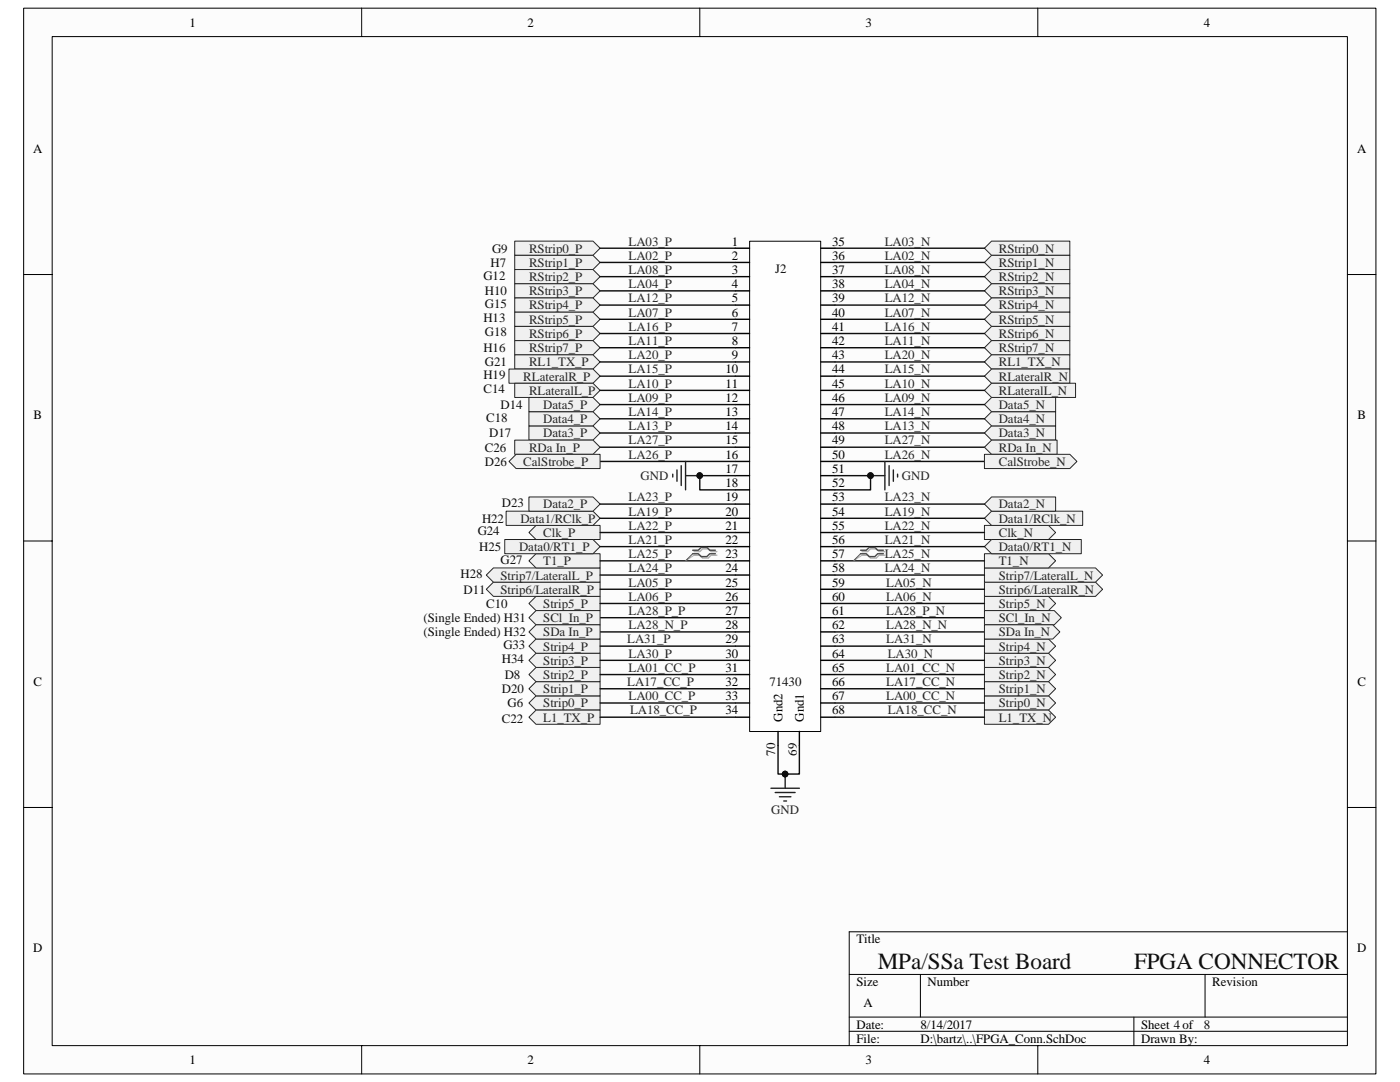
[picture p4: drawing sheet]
<svg xmlns="http://www.w3.org/2000/svg" width="279mm" height="216mm" viewBox="0 0 279 216" stroke-linecap="round" stroke-linejoin="round" font-family="sans-serif">
<path d="M4.7 1.7h269.9v212.6h-269.9z" fill="#fcfcfc"/>
<path d="M4.7 1.6h269.9v212.7h-269.9z" fill="none" stroke="#000" stroke-width=".2"/>
<path d="M10.4 7.3h258.5v201.3h-258.5z" fill="#fcfcfc"/>
<g fill="none" stroke="#000" stroke-width=".2">
<path d="M10.4 7.3h258.5v201.3h-258.5zM72.2 1.6v5.7M139.7 1.6v5.7M207.1 1.6v5.7M4.7 54.8h5.7M268.9 54.8h5.7M4.7 107.9h5.7M268.9 107.9h5.7M4.7 161.1h5.7M268.9 161.1h5.7M169.5 194.4h99.4M183.7 194.4v8.5"/>
<path d="M240.5 194.4v8.5M268.9 185.9h-99.4v22.7M72.2 208.6v5.7M139.7 208.6v5.7M169.5 202.9h99.4M169.5 205.8h99.4M207.1 208.6v5.7M226.3 202.9v5.7"/>
</g>
<g fill="#f0f0f0" stroke="#262626" stroke-width=".2">
<path d="M107 138.9h12.8v2.8h-12.8l-1.4-1.4z" fill-rule="evenodd"/>
<path d="M196.5 138.9h12.8l1.4 1.4-1.4 1.4h-12.8z" fill-rule="evenodd"/>
<path d="M107 136h12.8v2.9h-12.8l-1.4-1.5z" fill-rule="evenodd"/>
<path d="M196.5 136h12.8l1.4 1.4-1.4 1.5h-12.8z" fill-rule="evenodd"/>
<path d="M105.6 134.6l1.4-1.4h12.8v2.8h-12.8z" fill-rule="evenodd"/>
<path d="M196.5 133.2h12.8l1.4 1.4-1.4 1.4h-12.8z" fill-rule="evenodd"/>
<path d="M105.6 131.8l1.4-1.5h12.8v2.9h-12.8z" fill-rule="evenodd"/>
<path d="M196.5 130.3h12.8l1.4 1.5-1.4 1.4h-12.8z" fill-rule="evenodd"/>
<path d="M105.6 128.9l1.4-1.4h12.8v2.8h-12.8z" fill-rule="evenodd"/>
<path d="M196.5 127.5h12.8l1.4 1.4-1.4 1.4h-12.8z" fill-rule="evenodd"/>
<path d="M105.6 120.4l1.4-1.4h12.8v2.8h-12.8z" fill-rule="evenodd"/>
<path d="M196.5 119h12.8l1.4 1.4-1.4 1.4h-12.8z" fill-rule="evenodd"/>
<path d="M107 141.7h12.8v2.8h-12.8l-1.4-1.4z" fill-rule="evenodd"/>
<path d="M196.5 141.7h12.8l1.4 1.4-1.4 1.4h-12.8z" fill-rule="evenodd"/>
<path d="M97 117.6l1.5-1.4h21.3v2.8h-21.3z" fill-rule="evenodd"/>
<path d="M196.5 116.2h22.1l1.4 1.4-1.4 1.4h-22.1z" fill-rule="evenodd"/>
<path d="M97 114.7l1.5-1.4h21.3v2.9h-21.3z" fill-rule="evenodd"/>
<path d="M196.5 113.3h22.1l1.4 1.4-1.4 1.5h-22.1z" fill-rule="evenodd"/>
<path d="M105.6 106.3l1.4-1.5h12.8v2.9h-12.8z" fill-rule="evenodd"/>
<path d="M196.5 104.8h12.8l1.4 1.5-1.4 1.4h-12.8z" fill-rule="evenodd"/>
<path d="M105.6 111.9l1.4-1.4h12.8v2.8h-12.8z" fill-rule="evenodd"/>
<path d="M196.5 110.5h12.8l1.4 1.4-1.4 1.4h-12.8z" fill-rule="evenodd"/>
<path d="M102.7 48.1h15.6l1.5 1.4-1.5 1.4h-15.6z" fill-rule="evenodd"/>
<path d="M196.5 49.5l1.4-1.4h15.6v2.8h-15.6z" fill-rule="evenodd"/>
<path d="M102.7 50.9h15.6l1.5 1.5-1.5 1.4h-15.6z" fill-rule="evenodd"/>
<path d="M196.5 52.4l1.4-1.5h15.6v2.9h-15.6z" fill-rule="evenodd"/>
<path d="M102.7 53.8h15.6l1.5 1.4-1.5 1.4h-15.6z" fill-rule="evenodd"/>
<path d="M196.5 55.2l1.4-1.4h15.6v2.8h-15.6z" fill-rule="evenodd"/>
<path d="M102.7 56.6h15.6l1.5 1.4-1.5 1.5h-15.6z" fill-rule="evenodd"/>
<path d="M196.5 58l1.4-1.4h15.6v2.9h-15.6z" fill-rule="evenodd"/>
<path d="M102.7 59.5h15.6l1.5 1.4-1.5 1.4h-15.6z" fill-rule="evenodd"/>
<path d="M196.5 60.9l1.4-1.4h15.6v2.8h-15.6z" fill-rule="evenodd"/>
<path d="M102.7 62.3h15.6l1.5 1.4-1.5 1.4h-15.6z" fill-rule="evenodd"/>
<path d="M197.9 62.3h15.6v2.8h-15.6l-1.4-1.4z" fill-rule="evenodd"/>
<path d="M102.7 65.1h15.6l1.5 1.4-1.5 1.5h-15.6z" fill-rule="evenodd"/>
<path d="M196.5 66.5l1.4-1.4h15.6v2.9h-15.6z" fill-rule="evenodd"/>
<path d="M102.7 68h15.6l1.5 1.4-1.5 1.4h-15.6z" fill-rule="evenodd"/>
<path d="M196.5 69.4l1.4-1.4h15.6v2.8h-15.6z" fill-rule="evenodd"/>
<path d="M102.7 70.8h15.6l1.5 1.4-1.5 1.4h-15.6z" fill-rule="evenodd"/>
<path d="M196.5 72.2l1.4-1.4h15.6v2.8h-15.6z" fill-rule="evenodd"/>
<path d="M101.6 73.6h16.7l1.5 1.5-1.5 1.4h-16.7z" fill-rule="evenodd"/>
<path d="M196.5 75.1l1.4-1.5h15.6v2.9h-15.6z" fill-rule="evenodd"/>
<path d="M102.7 76.5h15.6l1.5 1.4-1.5 1.4h-15.6z" fill-rule="evenodd"/>
<path d="M196.5 77.9l1.4-1.4h16.8v2.8h-16.8z" fill-rule="evenodd"/>
<path d="M100.7 107.7h17.6l1.5 1.4-1.5 1.4h-17.6z" fill-rule="evenodd"/>
<path d="M196.5 109.1l1.4-1.4h17.9v2.8h-17.9z" fill-rule="evenodd"/>
<path d="M101 102h17.3l1.5 1.4-1.5 1.4h-17.3z" fill-rule="evenodd"/>
<path d="M196.5 103.4l1.4-1.4h18.2v2.8h-18.2z" fill-rule="evenodd"/>
<path d="M105.6 99.2h12.7l1.5 1.4-1.5 1.4h-12.7z" fill-rule="evenodd"/>
<path d="M196.5 100.6l1.4-1.4h12.8v2.8h-12.8z" fill-rule="evenodd"/>
<path d="M105.6 85h12.7l1.5 1.4-1.5 1.4h-12.7z" fill-rule="evenodd"/>
<path d="M196.5 86.4l1.4-1.4h12.8v2.8h-12.8z" fill-rule="evenodd"/>
<path d="M105.6 82.1h12.7l1.5 1.5-1.5 1.4h-12.7z" fill-rule="evenodd"/>
<path d="M196.5 83.6l1.4-1.5h12.8v2.9h-12.8z" fill-rule="evenodd"/>
<path d="M105.6 79.3h12.7l1.5 1.4-1.5 1.4h-12.7z" fill-rule="evenodd"/>
<path d="M196.5 80.7l1.4-1.4h12.8v2.8h-12.8z" fill-rule="evenodd"/>
</g>
<path d="M149.6 48.2h14.2v97.8h-14.2z" fill="#fefefe"/>
<path d="M149.6 48.1h14.2v97.9h-14.2z" fill="none" stroke="#000" stroke-width=".2"/>
<g fill="none" stroke="#000" stroke-width=".28">
<path d="M146.7 49.5h2.9M146.7 52.4h2.9M146.7 55.2h2.9M146.7 58h2.9M163.8 49.5h2.8M163.8 52.4h2.8M163.8 55.2h2.8M163.8 58h2.8M146.7 60.9h2.9M146.7 63.7h2.9M146.7 66.5h2.9M146.7 69.4h2.9"/>
<path d="M146.7 72.2h2.9M146.7 75.1h2.9M146.7 77.9h2.9M163.8 60.9h2.8M163.8 63.7h2.8M163.8 66.5h2.8M163.8 69.4h2.8M163.8 72.2h2.8M163.8 75.1h2.8M163.8 77.9h2.8M146.7 80.7h2.9M146.7 83.6h2.9"/>
<path d="M146.7 86.4h2.9M146.7 89.2h2.9M146.7 92.1h2.9M146.7 94.9h2.9M146.7 97.7h2.9M163.8 80.7h2.8M163.8 83.6h2.8M163.8 86.4h2.8M163.8 89.2h2.8M163.8 92.1h2.8M163.8 94.9h2.8M163.8 97.7h2.8"/>
<path d="M146.7 100.6h2.9M146.7 103.4h2.9M146.7 106.3h2.9M146.7 109.1h2.9M146.7 111.9h2.9M146.7 114.7h2.9M146.7 117.6h2.9M163.8 100.6h2.8M163.8 103.4h2.8M163.8 106.3h2.8M163.8 109.1h2.8M163.8 111.9h2.8"/>
<path d="M163.8 114.7h2.8M163.8 117.6h2.8M146.7 120.4h2.9M146.7 123.3h2.9M146.7 126.1h2.9M146.7 128.9h2.9M146.7 131.8h2.9M146.7 134.6h2.9M146.7 137.4h2.9M163.8 120.4h2.8M163.8 123.3h2.8M163.8 126.1h2.8"/>
<path d="M163.8 128.9h2.8M163.8 131.8h2.8M163.8 134.6h2.8M163.8 137.4h2.8M146.7 140.3h2.9M146.7 143.1h2.9M155.3 145.9v2.9M159.5 145.9v2.9M163.8 140.3h2.8M163.8 143.1h2.8"/>
</g>
<g fill="none" stroke="#0e0e0e" stroke-width=".28">
<path d="M119.8 49.5h26.9M119.8 52.4h26.9M119.8 55.2h26.9M119.8 58h26.9M166.6 49.5h29.9M166.6 52.4h29.9M166.6 55.2h29.9M166.6 58h29.9M119.8 60.9h26.9M119.8 63.7h26.9M119.8 66.5h26.9M119.8 69.4h26.9"/>
<path d="M119.8 72.2h26.9M119.8 75.1h26.9M119.8 77.9h26.9M166.6 60.9h29.9M166.6 63.7h29.9M166.6 66.5h29.9M166.6 69.4h29.9M166.6 72.2h29.9M166.6 75.1h29.9M166.6 77.9h29.9M119.8 80.7h26.9M119.8 83.6h26.9"/>
<path d="M119.8 86.4h26.9M119.8 89.2h26.9M119.8 92.1h26.9M166.6 80.7h29.9M166.6 83.6h29.9M166.6 86.4h29.9M166.6 89.2h29.9M166.6 92.1h29.9M119.8 100.6h26.9M119.8 103.4h26.9M119.8 106.3h26.9M119.8 109.1h26.9"/>
<path d="M119.8 111.9h26.9M119.8 114.7h26.9M119.8 117.6h26.9M166.6 100.6h29.9M166.6 103.4h29.9M166.6 106.3h29.9M166.6 109.1h29.9M166.6 111.9h29.9M166.6 114.7h29.9M166.6 117.6h29.9M119.8 120.4h26.9M119.8 123.3h26.9"/>
<path d="M119.8 126.1h26.9M119.8 128.9h26.9M119.8 131.8h26.9M119.8 134.6h26.9M119.8 137.4h26.9M166.6 120.4h29.9M166.6 123.3h29.9M166.6 126.1h29.9M166.6 128.9h29.9M166.6 131.8h29.9M166.6 134.6h29.9M166.6 137.4h29.9"/>
<path d="M119.8 140.3h26.9M119.8 143.1h26.9M166.6 140.3h29.9M166.6 143.1h29.9"/>
</g>
<g fill="#f0f0f0" stroke="#262626" stroke-width=".2">
<path d="M105.6 123.3l1.4-1.5h12.8v2.9h-12.8z" fill-rule="evenodd"/>
<path d="M105.6 126.1l1.4-1.4h12.8v2.8h-12.8z" fill-rule="evenodd"/>
<path d="M196.5 121.8h13.9l1.4 1.5-1.4 1.4h-13.9z" fill-rule="evenodd"/>
<path d="M196.5 124.7h13.6l1.4 1.4-1.4 1.4h-13.6z" fill-rule="evenodd"/>
<path d="M102.7 87.8h15.6l1.5 1.4-1.5 1.5h-15.6z" fill-rule="evenodd"/>
<path d="M197.9 87.8h13.1v2.9h-13.1l-1.4-1.5z" fill-rule="evenodd"/>
</g>
<g fill="none" stroke="#262626" stroke-width=".28">
<path d="M134.3 94.6v.6M135.1 93.8v2.2M136 92.9v4M136.8 92.1v5.6M136.8 94.9h2.9M173.7 94.9h2.9M176.6 92.1v5.6M177.4 92.9v4M178.3 93.8v2.2M179.1 94.6v.6M153.9 157.3h5.6M154.7 158.1h4"/>
<path d="M155.6 159h2.2M156.4 159.8h.6M156.7 154.5v2.8"/>
</g>
<g fill="#0e0e0e" stroke="#0e0e0e" stroke-width=".2">
<circle cx="156.7" cy="154.5" r=".57"/>
<circle cx="173.7" cy="94.9" r=".56"/>
<circle cx="139.6" cy="94.9" r=".55"/>
</g>
<path d="M146.7 94.9h-7v2.8h7M166.6 94.9h7.1v2.8h-7.1M155.3 148.8v5.7h4.2v-5.7" fill="none" stroke="#0e0e0e" stroke-width=".28"/>
<g fill="#f0f0f0" stroke="#262626" stroke-width=".2">
<path d="M101.6 92.1l1.4-1.4h16.8v2.8h-16.8z" fill-rule="evenodd"/>
<path d="M196.5 90.7h17l1.4 1.4-1.4 1.4h-17z" fill-rule="evenodd"/>
</g>
<path d="M138.5 110.1h1.2l.5-.6h1.2l.5 .6h1.2M138.5 110.8h1.2l.5 .6h1.2l.5-.6h1.2M172 110.1h1.2l.5-.6h1.2l.6 .6h1.1M172 110.8h1.2l.5 .6h1.2l.6-.6h1.1" fill="none" stroke="#aeaeae" stroke-width=".28"/>
<path d="M138.5 110.8l-1.7 1.1M172 110.8l-1.7 1.1" fill="none" stroke="#aeaeae" stroke-width=".2"/>
<path d="M138.2 109.8h1.2l.5-.6h1.2l.5 .6h1.2M138.2 110.5h1.2l.5 .6h1.2l.5-.6h1.2M171.7 109.8h1.2l.6-.6h1.1l.6 .6h1.1M171.7 110.5h1.2l.6 .6h1.1l.6-.6h1.1" fill="none" stroke="#4c4c4c" stroke-width=".28"/>
<path d="M138.2 110.5l-1.4 1.4M171.7 110.5l-1.4 1.4" fill="none" stroke="#4c4c4c" stroke-width=".2"/>
<g font-size="4.6" fill="#0e0e0e">
<text x="175.2" y="193.4">MPa/SSa Test Board</text>
<text x="226.3" y="193.4">FPGA CONNECTOR</text>
</g>
<g font-size="2.6">
<text x="37.8" y="5.3">1</text>
<text x="105.3" y="5.3">2</text>
<text x="172.8" y="5.3">3</text>
<text x="240.2" y="5.3">4</text>
<text x="6.6" y="30.5">A</text>
<text x="270.8" y="30.5">A</text>
<text x="146" y="49">1</text>
<text x="146" y="51.8">2</text>
<text x="166.1" y="49">35</text>
<text x="166.1" y="51.8">36</text>
<text x="146" y="54.7">3</text>
<text x="146" y="57.5">4</text>
<text x="166.1" y="54.7">37</text>
<text x="166.1" y="57.5">38</text>
<text x="146" y="60.3">5</text>
<text x="146" y="63.2">6</text>
<text x="146" y="66">7</text>
<text x="166.1" y="60.3">39</text>
<text x="166.1" y="63.2">40</text>
<text x="166.1" y="66">41</text>
<text x="146" y="68.8">8</text>
<text x="146" y="71.7">9</text>
<text x="166.1" y="68.8">42</text>
<text x="166.1" y="71.7">43</text>
<text x="144.8" y="74.5">10</text>
<text x="144.8" y="77.3">11</text>
<text x="166.1" y="74.5">44</text>
<text x="166.1" y="77.3">45</text>
<text x="6.7" y="83.7">B</text>
<text x="144.8" y="80.2">12</text>
<text x="144.8" y="83">13</text>
<text x="166.1" y="80.2">46</text>
<text x="166.1" y="83">47</text>
<text x="270.9" y="83.7">B</text>
<text x="144.8" y="85.9">14</text>
<text x="144.8" y="88.7">15</text>
<text x="166.1" y="85.9">48</text>
<text x="166.1" y="88.7">49</text>
<text x="144.8" y="91.5">16</text>
<text x="144.8" y="94.4">17</text>
<text x="166.1" y="91.5">50</text>
<text x="166.1" y="94.4">51</text>
<text x="144.8" y="97.2">18</text>
<text x="144.8" y="100">19</text>
<text x="166.1" y="97.2">52</text>
<text x="166.1" y="100">53</text>
<text x="144.8" y="102.9">20</text>
<text x="144.8" y="105.7">21</text>
<text x="166.1" y="102.9">54</text>
<text x="166.1" y="105.7">55</text>
<text x="144.8" y="108.5">22</text>
<text x="144.8" y="111.4">23</text>
<text x="166.1" y="108.5">56</text>
<text x="166.1" y="111.4">57</text>
<text x="144.8" y="114.2">24</text>
<text x="144.8" y="117.1">25</text>
<text x="144.8" y="119.9">26</text>
<text x="166.1" y="114.2">58</text>
<text x="166.1" y="117.1">59</text>
<text x="166.1" y="119.9">60</text>
<text x="144.8" y="122.7">27</text>
<text x="144.8" y="125.6">28</text>
<text x="166.1" y="122.7">61</text>
<text x="166.1" y="125.6">62</text>
<text x="144.8" y="128.4">29</text>
<text x="144.8" y="131.2">30</text>
<text x="166.1" y="128.4">63</text>
<text x="166.1" y="131.2">64</text>
<text x="6.7" y="136.8">C</text>
<text x="144.8" y="134">31</text>
<text x="144.8" y="136.9">32</text>
<text x="166.1" y="134">65</text>
<text x="166.1" y="136.9">66</text>
<text x="270.9" y="136.8">C</text>
<text x="144.8" y="139.7">33</text>
<text x="144.8" y="142.6">34</text>
<text x="156.1" y="144" transform="rotate(-90 156.1 144)">Gnd2</text>
<text x="160.4" y="144" transform="rotate(-90 160.4 144)">Gnd1</text>
<text x="166.1" y="139.7">67</text>
<text x="166.1" y="142.6">68</text>
<text x="154.7" y="150.8" transform="rotate(-90 154.7 150.8)">70</text>
<text x="159" y="150.8" transform="rotate(-90 159 150.8)">69</text>
<text x="6.6" y="190">D</text>
<text x="170.9" y="188.2">Title</text>
<text x="270.8" y="190">D</text>
<text x="170.9" y="196.7">Size</text>
<text x="185.1" y="196.7">Number</text>
<text x="241.9" y="196.7">Revision</text>
<text x="172.3" y="201">A</text>
<text x="170.9" y="205.2">Date:</text>
<text x="170.9" y="208.1">File:</text>
<text x="183.7" y="208.1">D:\bartz\..\FPGA_Conn.SchDoc</text>
<text x="183.7" y="205.2">8/14/2017</text>
<text x="227.7" y="208.1">Drawn By:</text>
<text x="227.7" y="205.2">Sheet 4of</text>
<text x="37.8" y="212.3">1</text>
<text x="105.3" y="212.3">2</text>
<text x="172.8" y="212.3">3</text>
<text x="240.2" y="212.3">4</text>
</g>
<g font-size="2.6" fill="#0e0e0e">
<text x="97.9" y="53.2">H7</text>
<text x="98.2" y="50.4">G9</text>
<text x="96.5" y="55.8">G12</text>
<text x="96.8" y="58.9">H10</text>
<text x="154.7" y="54.4">J2</text>
<text x="96.5" y="64.3">H13</text>
<text x="96.8" y="61.5">G15</text>
<text x="96.5" y="70.3">H16</text>
<text x="96.8" y="67.1">G18</text>
<text x="96.5" y="75.6">H19</text>
<text x="96.8" y="73.1">G21</text>
<text x="96.5" y="78.5">C14</text>
<text x="99.9" y="81.6">D14</text>
<text x="97" y="84.2">C18</text>
<text x="97.6" y="87.3">D17</text>
<text x="96.8" y="90.1">C26</text>
<text x="96.8" y="92.9">D26</text>
<text x="100.2" y="101.2">D23</text>
<text x="95.3" y="106.8">G24</text>
<text x="96.2" y="104.3">H22</text>
<text x="95.6" y="110">H25</text>
<text x="99.9" y="112.5">G27</text>
<text x="91.9" y="115.3">H28</text>
<text x="92.5" y="118.5">D11</text>
<text x="84.5" y="124.1">(Single Ended) H31</text>
<text x="97" y="121.3">C10</text>
<text x="84.5" y="127">(Single Ended) H32</text>
<text x="100.5" y="129.5">G33</text>
<text x="100.2" y="132.4">H34</text>
<text x="100.7" y="135.5">D8</text>
<text x="153.6" y="136.9">71430</text>
<text x="100.2" y="138.3">D20</text>
<text x="101.3" y="141.1">G6</text>
<text x="100.2" y="144.3">C22</text>
<text x="240.2" y="205.2">8</text>
</g>
<g font-size="2.6" fill="#262626">
<text x="105.6" y="50.4">RStrip0_P</text>
<text x="105.6" y="53.2">RStrip1_P</text>
<text x="125.5" y="49">LA03_P</text>
<text x="125.5" y="51.8">LA02_P</text>
<text x="176.6" y="49">LA03_N</text>
<text x="176.6" y="51.8">LA02_N</text>
<text x="199.3" y="50.4">RStrip0_N</text>
<text x="199.3" y="53.2">RStrip1_N</text>
<text x="105.6" y="56.1">RStrip2_P</text>
<text x="105.6" y="58.9">RStrip3_P</text>
<text x="125.5" y="54.7">LA08_P</text>
<text x="125.5" y="57.5">LA04_P</text>
<text x="176.6" y="54.7">LA08_N</text>
<text x="176.6" y="57.5">LA04_N</text>
<text x="199.3" y="56.1">RStrip2_N</text>
<text x="199.3" y="58.9">RStrip3_N</text>
<text x="105.6" y="61.7">RStrip4_P</text>
<text x="105.6" y="64.6">RStrip5_P</text>
<text x="125.5" y="60.3">LA12_P</text>
<text x="125.5" y="63.2">LA07_P</text>
<text x="125.5" y="66">LA16_P</text>
<text x="176.6" y="60.3">LA12_N</text>
<text x="176.6" y="63.2">LA07_N</text>
<text x="176.6" y="66">LA16_N</text>
<text x="199.3" y="61.7">RStrip4_N</text>
<text x="199.3" y="64.6">RStrip5_N</text>
<text x="105.6" y="67.4">RStrip6_P</text>
<text x="105.6" y="70.3">RStrip7_P</text>
<text x="125.5" y="68.8">LA11_P</text>
<text x="125.5" y="71.7">LA20_P</text>
<text x="176.6" y="68.8">LA11_N</text>
<text x="176.6" y="71.7">LA20_N</text>
<text x="199.3" y="67.4">RStrip6_N</text>
<text x="199.3" y="70.3">RStrip7_N</text>
<text x="104.4" y="75.9">RLateralR_P</text>
<text x="105.6" y="73.1">RL1_TX_P</text>
<text x="125.5" y="74.5">LA15_P</text>
<text x="125.5" y="77.3">LA10_P</text>
<text x="176.6" y="74.5">LA15_N</text>
<text x="176.6" y="77.3">LA10_N</text>
<text x="199.3" y="73.1">RL1_TX_N</text>
<text x="199.3" y="75.9">RLateralR_N</text>
<text x="105.6" y="78.8">RLateralL_P</text>
<text x="108.4" y="81.6">Data5_P</text>
<text x="125.5" y="80.2">LA09_P</text>
<text x="125.5" y="83">LA14_P</text>
<text x="176.6" y="80.2">LA09_N</text>
<text x="176.6" y="83">LA14_N</text>
<text x="199.3" y="78.8">RLateralL_N</text>
<text x="199.3" y="81.6">Data5_N</text>
<text x="108.4" y="87.3">Data3_P</text>
<text x="108.4" y="84.4">Data4_P</text>
<text x="125.5" y="85.9">LA13_P</text>
<text x="125.5" y="88.7">LA27_P</text>
<text x="176.6" y="85.8">LA13_N</text>
<text x="176.6" y="88.7">LA27_N</text>
<text x="199.3" y="87.3">Data3_N</text>
<text x="199.3" y="84.4">Data4_N</text>
<text x="104.4" y="92.9">CalStrobe_P</text>
<text x="105.6" y="90.1">RDa In_P</text>
<text x="125.5" y="91.5">LA26_P</text>
<text x="127.8" y="95.8">GND</text>
<text x="176.6" y="91.5">LA26_N</text>
<text x="180" y="95.8">GND</text>
<text x="199.3" y="90.1">RDa In_N</text>
<text x="199.3" y="92.9">CalStrobe_N</text>
<text x="108.4" y="101.5">Data2_P</text>
<text x="125.5" y="100">LA23_P</text>
<text x="176.6" y="100">LA23_N</text>
<text x="199.3" y="101.5">Data2_N</text>
<text x="103.9" y="104.3">Data1/RClk_P</text>
<text x="108.4" y="107.1">Clk_P</text>
<text x="125.5" y="102.9">LA19_P</text>
<text x="125.5" y="105.7">LA22_P</text>
<text x="176.6" y="102.9">LA19_N</text>
<text x="176.6" y="105.7">LA22_N</text>
<text x="199.3" y="107.1">Clk_N</text>
<text x="199.3" y="104.3">Data1/RClk_N</text>
<text x="103.6" y="110">Data0/RT1_P</text>
<text x="108.4" y="112.8">T1_P</text>
<text x="125.5" y="108.5">LA21_P</text>
<text x="125.5" y="111.4">LA25_P</text>
<text x="176.6" y="108.5">LA21_N</text>
<text x="176.6" y="111.4">LA25_N</text>
<text x="199.3" y="112.8">T1_N</text>
<text x="199.3" y="110">Data0/RT1_N</text>
<text x="99.9" y="118.5">Strip6/LateralR_P</text>
<text x="99.9" y="115.6">Strip7/LateralL_P</text>
<text x="125.5" y="114.2">LA24_P</text>
<text x="125.5" y="117">LA05_P</text>
<text x="125.5" y="119.9">LA06_P</text>
<text x="176.6" y="114.2">LA24_N</text>
<text x="176.9" y="119.9">LA06_N</text>
<text x="176.9" y="117.1">LA05_N</text>
<text x="199.3" y="118.5">Strip6/LateralR_N</text>
<text x="199.3" y="115.6">Strip7/LateralL_N</text>
<text x="108.4" y="121.3">Strip5_P</text>
<text x="108.4" y="124.1">SCl_In_P</text>
<text x="125.5" y="125.6">LA28_N_P</text>
<text x="125.5" y="122.7">LA28_P_P</text>
<text x="176.9" y="125.6">LA28_N_N</text>
<text x="176.9" y="122.7">LA28_P_N</text>
<text x="199.3" y="121.3">Strip5_N</text>
<text x="199.3" y="124.1">SCl_In_N</text>
<text x="108.4" y="129.8">Strip4_P</text>
<text x="108.4" y="127">SDa In_P</text>
<text x="125.2" y="128.4">LA31_P</text>
<text x="125.5" y="131.2">LA30_P</text>
<text x="176.9" y="128.4">LA31_N</text>
<text x="177.2" y="131.2">LA30_N</text>
<text x="199.3" y="129.8">Strip4_N</text>
<text x="199.3" y="127">SDa In_N</text>
<text x="108.4" y="135.5">Strip2_P</text>
<text x="108.4" y="132.6">Strip3_P</text>
<text x="125.2" y="136.9">LA17_CC_P</text>
<text x="125.5" y="134">LA01_CC_P</text>
<text x="176.9" y="136.9">LA17_CC_N</text>
<text x="176.9" y="134">LA01_CC_N</text>
<text x="199.3" y="135.5">Strip2_N</text>
<text x="199.3" y="132.6">Strip3_N</text>
<text x="108.4" y="141.1">Strip0_P</text>
<text x="108.4" y="138.3">Strip1_P</text>
<text x="108.4" y="144">L1_TX_P</text>
<text x="125.5" y="139.7">LA00_CC_P</text>
<text x="125.8" y="142.6">LA18_CC_P</text>
<text x="176.9" y="139.7">LA00_CC_N</text>
<text x="177.2" y="142.6">LA18_CC_N</text>
<text x="199.3" y="141.1">Strip0_N</text>
<text x="199.3" y="138.3">Strip1_N</text>
<text x="199.3" y="144">L1_TX_N</text>
<text x="153.9" y="162.4">GND</text>
</g>
</svg>
